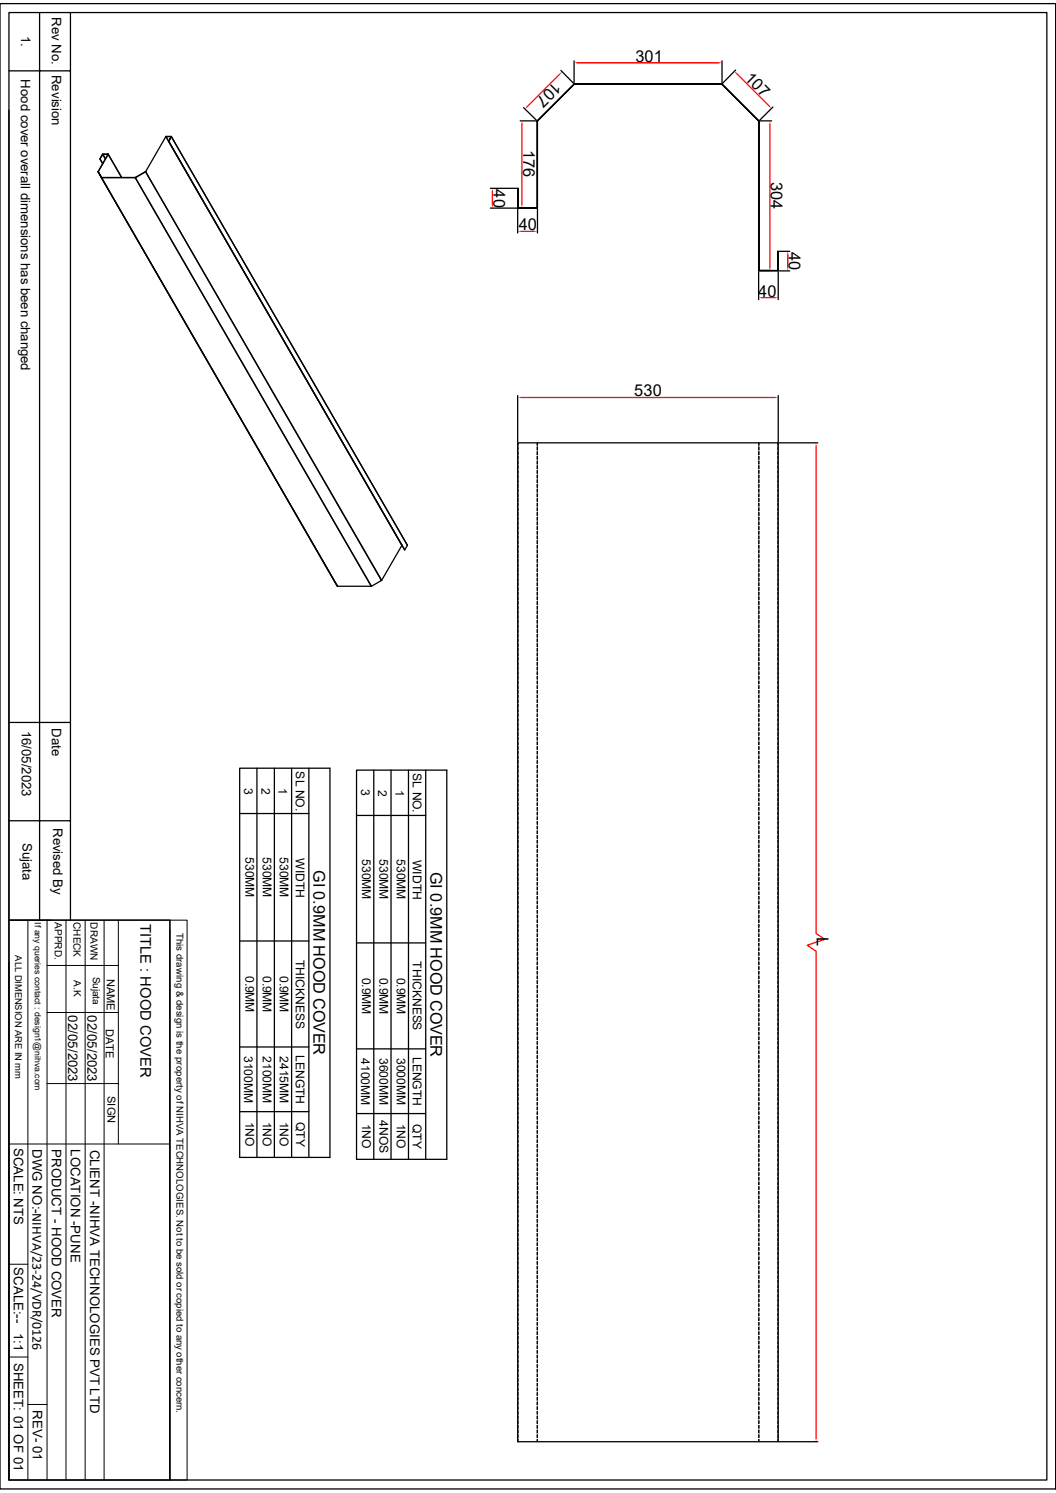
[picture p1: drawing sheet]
<svg xmlns="http://www.w3.org/2000/svg" width="210mm" height="297mm" viewBox="0 0 210 297" stroke-linecap="round" stroke-linejoin="round" font-family="sans-serif">
<g fill="none" stroke="#000" stroke-width=".25">
<path d="M0 .7h210v295.5h-210zM1.8 14.1h12.2M1.8 2.5h206.4v291.9h-206.4zM7.9 2.5v180.5M14 2.5v180.5M210 .7v295.5M1.8 21.9v161.1M19.5 34.2l2-3.5 2.7 4.6M19.5 34.2h.1M19.5 34.2l.7 1.1M19.9 31.6l.5 1M20.2 35.3l-.7-1.1 47.6 82.4"/>
<path d="M20.2 35.3l46.9 81.3M20.2 35.3h.1M20.4 30.7l-.5 .9M20.5 30.6l-.1 .1M21 31.6l-.6-.9-.5 .9 .5 1M21.5 30.7h-1.1l.6 .9M21.5 30.7l-2 3.5M21.5 30.6l-1.1 .1M21.5 30.6l2.7 4.7M21.5 30.6v.1M26.9 35.3h-6.7M26.9 35.3h-6.7l46.9 81.3h6.7"/>
<path d="M26.9 35.3l46.9 81.3M26.9 35.3h.1M26.9 35.3l2.1-1.1 46.9 81.3-2 1.1zM28.9 34.2h.1M29 34.2l-2.1 1.1M29 34.2l46.9 81.2M29 34.1v.1M33 27.2l-4 7zM33 27.2h1.1l46.9 81.3-.5 .9zM33 27.1l-.1 .1M33.6 28.1l.5-.9-.5 .9 46.9 81.3M34 27.2h-1l46.9 81.3-4 6.9"/>
<path d="M34 27.2h.1M34.1 27.2l46.9 81.3M103 88.1h51.8v198.7h-51.8zM155 88.1h7.6M67.1 116.6h.1M73.8 116.6h.1M75.9 115.4v.1M79.9 108.5h.1M80.5 109.4h.1M1.8 143.7h12.2M1.8 163.3h12.2M1.8 183h32v111.4h-32z"/>
<path d="M1.8 191.4v103M155 286.8h7.6"/>
</g>
<g fill="none" stroke="#000" stroke-width=".2">
<path d="M103 88.1v.5M103 88.9v.6M103 89.8v.7M103 90.8v.6M103 91.7v.6M103 92.6v.7M103 93.6v.6M103 94.5v.6M103 95.4v.7M103 96.4v.6M103 97.3v.6M103 98.2v.6"/>
<path d="M103 99.1v.7M106.8 88.1v.5M106.8 88.9v.6M106.8 89.8v.7M106.8 90.8v.6M106.8 91.7v.6M106.8 92.6v.7M106.8 93.6v.6M106.8 94.5v.6M106.8 95.4v.7M106.8 96.4v.6M106.8 97.3v.6"/>
<path d="M106.8 98.2v.6M106.8 99.1v.7M106.9 88.1v.5M106.9 88.9v.6M106.9 89.8v.7M106.9 90.8v.6M106.9 91.7v.6M106.9 92.6v.7M106.9 93.6v.6M106.9 94.5v.6M106.9 95.4v.7M106.9 96.4v.6"/>
<path d="M106.9 97.3v.6M106.9 98.2v.6M106.9 99.1v.7M150.9 88.1v.5M150.9 88.9v.6M150.9 89.8v.7M150.9 90.8v.6M150.9 91.7v.6M150.9 92.6v.7M150.9 93.6v.6M150.9 94.5v.6M150.9 95.4v.7"/>
<path d="M150.9 96.4v.6M150.9 97.3v.6M150.9 98.2v.6M150.9 99.1v.7M151 88.1v.5M151 88.9v.6M151 89.8v.7M151 90.8v.6M151 91.7v.6M151 92.6v.7M151 93.6v.6M151 94.5v.6"/>
<path d="M151 95.4v.7M151 96.4v.6M151 97.3v.6M151 98.2v.6M151 99.1v.7M154.7 88.1v.5M154.7 88.9v.6M154.7 89.8v.7M154.7 90.8v.6M154.7 91.7v.6M154.7 92.6v.7M154.7 93.6v.6"/>
<path d="M154.7 94.5v.6M154.7 95.4v.7M154.7 96.4v.6M154.7 97.3v.6M154.7 98.2v.6M154.7 99.1v.7M103 100.1v.6M103 101v.6M103 101.9v.7M103 102.9v.6M103 103.8v.6M103 104.7v.7"/>
<path d="M103 105.7v.6M103 106.6v.6M103 107.5v.7M103 108.5v.6M103 109.4v.6M103 110.3v.7M103 111.3v.6M103 112.2v.6M103 113.1v.6M103 114v.7M103 115v.6M103 115.9v.6"/>
<path d="M103 116.8v.7M103 117.8v.6M103 118.7v.6M103 119.6v.7M106.8 100.1v.6M106.8 101v.6M106.8 101.9v.7M106.8 102.9v.6M106.8 103.8v.6M106.8 104.7v.7M106.8 105.7v.6M106.8 106.6v.6"/>
<path d="M106.8 107.5v.7M106.8 108.5v.6M106.8 109.4v.6M106.8 110.3v.7M106.8 111.3v.6M106.8 112.2v.6M106.8 113.1v.6M106.8 114v.7M106.8 115v.6M106.8 115.9v.6M106.8 116.8v.7M106.8 117.8v.6"/>
<path d="M106.8 118.7v.6M106.8 119.6v.7M106.9 100.1v.6M106.9 101v.6M106.9 101.9v.7M106.9 102.9v.6M106.9 103.8v.6M106.9 104.7v.7M106.9 105.7v.6M106.9 106.6v.6M106.9 107.5v.7M106.9 108.5v.6"/>
<path d="M106.9 109.4v.6M106.9 110.3v.7M106.9 111.3v.6M106.9 112.2v.6M106.9 113.1v.6M106.9 114v.7M106.9 115v.6M106.9 115.9v.6M106.9 116.8v.7M106.9 117.8v.6M106.9 118.7v.6M106.9 119.6v.7"/>
<path d="M150.9 100.1v.6M150.9 101v.6M150.9 101.9v.7M150.9 102.9v.6M150.9 103.8v.6M150.9 104.7v.7M150.9 105.7v.6M150.9 106.6v.6M150.9 107.5v.7M150.9 108.5v.6M150.9 109.4v.6M150.9 110.3v.7"/>
<path d="M150.9 111.3v.6M150.9 112.2v.6M150.9 113.1v.6M150.9 114v.7M150.9 115v.6M150.9 115.9v.6M150.9 116.8v.7M150.9 117.8v.6M150.9 118.7v.6M150.9 119.6v.7M151 100.1v.6M151 101v.6"/>
<path d="M151 101.9v.7M151 102.9v.6M151 103.8v.6M151 104.7v.7M151 105.7v.6M151 106.6v.6M151 107.5v.7M151 108.5v.6M151 109.4v.6M151 110.3v.7M151 111.3v.6M151 112.2v.6"/>
<path d="M151 113.1v.6M151 114v.7M151 115v.6M151 115.9v.6M151 116.8v.7M151 117.8v.6M151 118.7v.6M151 119.6v.7M154.7 100.1v.6M154.7 101v.6M154.7 101.9v.7M154.7 102.9v.6"/>
<path d="M154.7 103.8v.6M154.7 104.7v.7M154.7 105.7v.6M154.7 106.6v.6M154.7 107.5v.7M154.7 108.5v.6M154.7 109.4v.6M154.7 110.3v.7M154.7 111.3v.6M154.7 112.2v.6M154.7 113.1v.6M154.7 114v.7"/>
<path d="M154.7 115v.6M154.7 115.9v.6M154.7 116.8v.7M154.7 117.8v.6M154.7 118.7v.6M154.7 119.6v.7M103 120.6v.6M103 121.5v.6M103 122.4v.7M103 123.4v.6M103 124.3v.6M103 125.2v.7"/>
<path d="M103 126.2v.6M103 127.1v.6M103 128v.7M103 128.9v.7M103 129.9v.6M103 130.8v.6M103 131.7v.7M103 132.7v.6M103 133.6v.6M103 134.5v.6M103 135.5v.6M103 136.4v.6"/>
<path d="M103 137.3v.6M103 138.3v.6M103 139.2v.6M106.8 120.6v.6M106.8 121.5v.6M106.8 122.4v.7M106.8 123.4v.6M106.8 124.3v.6M106.8 125.2v.7M106.8 126.2v.6M106.8 127.1v.6M106.8 128v.7"/>
<path d="M106.8 128.9v.7M106.8 129.9v.6M106.8 130.8v.6M106.8 131.7v.7M106.8 132.7v.6M106.8 133.6v.6M106.8 134.5v.6M106.8 135.5v.6M106.8 136.4v.6M106.8 137.3v.6M106.8 138.3v.6M106.8 139.2v.6"/>
<path d="M106.9 120.6v.6M106.9 121.5v.6M106.9 122.4v.7M106.9 123.4v.6M106.9 124.3v.6M106.9 125.2v.7M106.9 126.2v.6M106.9 127.1v.6M106.9 128v.7M106.9 128.9v.7M106.9 129.9v.6M106.9 130.8v.6"/>
<path d="M106.9 131.7v.7M106.9 132.7v.6M106.9 133.6v.6M106.9 134.5v.6M106.9 135.5v.6M106.9 136.4v.6M106.9 137.3v.6M106.9 138.3v.6M106.9 139.2v.6M150.9 120.6v.6M150.9 121.5v.6M150.9 122.4v.7"/>
<path d="M150.9 123.4v.6M150.9 124.3v.6M150.9 125.2v.7M150.9 126.2v.6M150.9 127.1v.6M150.9 128v.7M150.9 128.9v.7M150.9 129.9v.6M150.9 130.8v.6M150.9 131.7v.7M150.9 132.7v.6M150.9 133.6v.6"/>
<path d="M150.9 134.5v.6M150.9 135.5v.6M150.9 136.4v.6M150.9 137.3v.6M150.9 138.3v.6M150.9 139.2v.6M151 120.6v.6M151 121.5v.6M151 122.4v.7M151 123.4v.6M151 124.3v.6M151 125.2v.7"/>
<path d="M151 126.2v.6M151 127.1v.6M151 128v.7M151 128.9v.7M151 129.9v.6M151 130.8v.6M151 131.7v.7M151 132.7v.6M151 133.6v.6M151 134.5v.6M151 135.5v.6M151 136.4v.6"/>
<path d="M151 137.3v.6M151 138.3v.6M151 139.2v.6M154.7 120.6v.6M154.7 121.5v.6M154.7 122.4v.7M154.7 123.4v.6M154.7 124.3v.6M154.7 125.2v.7M154.7 126.2v.6M154.7 127.1v.6M154.7 128v.7"/>
<path d="M154.7 128.9v.7M154.7 129.9v.6M154.7 130.8v.6M154.7 131.7v.7M154.7 132.7v.6M154.7 133.6v.6M154.7 134.5v.6M154.7 135.5v.6M154.7 136.4v.6M154.7 137.3v.6M154.7 138.3v.6M154.7 139.2v.6"/>
<path d="M103 140.1v.6M103 141.1v.5M103 142v.6M103 142.9v.6M103 143.8v.6M103 144.8v.6M103 145.7v.6M103 146.6v.6M103 147.6v.6M103 148.5v.6M103 149.4v.6M103 150.4v.6"/>
<path d="M103 151.3v.6M103 152.2v.6M103 153.2v.6M103 154.1v.6M103 155v.6M103 156v.5M103 156.9v.6M103 157.8v.6M103 158.7v.6M103 159.7v.6M106.8 140.1v.6M106.8 141.1v.5"/>
<path d="M106.8 142v.6M106.8 142.9v.6M106.8 143.8v.6M106.8 144.8v.6M106.8 145.7v.6M106.8 146.6v.6M106.8 147.6v.6M106.8 148.5v.6M106.8 149.4v.6M106.8 150.4v.6M106.8 151.3v.6M106.8 152.2v.6"/>
<path d="M106.8 153.2v.6M106.8 154.1v.6M106.8 155v.6M106.8 156v.5M106.8 156.9v.6M106.8 157.8v.6M106.8 158.7v.6M106.8 159.7v.6M106.9 140.1v.6M106.9 141.1v.5M106.9 142v.6M106.9 142.9v.6"/>
<path d="M106.9 143.8v.6M106.9 144.8v.6M106.9 145.7v.6M106.9 146.6v.6M106.9 147.6v.6M106.9 148.5v.6M106.9 149.4v.6M106.9 150.4v.6M106.9 151.3v.6M106.9 152.2v.6M106.9 153.2v.6M106.9 154.1v.6"/>
<path d="M106.9 155v.6M106.9 156v.5M106.9 156.9v.6M106.9 157.8v.6M106.9 158.7v.6M106.9 159.7v.6M150.9 140.1v.6M150.9 141.1v.5M150.9 142v.6M150.9 142.9v.6M150.9 143.8v.6M150.9 144.8v.6"/>
<path d="M150.9 145.7v.6M150.9 146.6v.6M150.9 147.6v.6M150.9 148.5v.6M150.9 149.4v.6M150.9 150.4v.6M150.9 151.3v.6M150.9 152.2v.6M150.9 153.2v.6M150.9 154.1v.6M150.9 155v.6M150.9 156v.5"/>
<path d="M150.9 156.9v.6M150.9 157.8v.6M150.9 158.7v.6M150.9 159.7v.6M151 140.1v.6M151 141.1v.5M151 142v.6M151 142.9v.6M151 143.8v.6M151 144.8v.6M151 145.7v.6M151 146.6v.6"/>
<path d="M151 147.6v.6M151 148.5v.6M151 149.4v.6M151 150.4v.6M151 151.3v.6M151 152.2v.6M151 153.2v.6M151 154.1v.6M151 155v.6M151 156v.5M151 156.9v.6M151 157.8v.6"/>
<path d="M151 158.7v.6M151 159.7v.6M154.7 140.1v.6M154.7 141.1v.5M154.7 142v.6M154.7 142.9v.6M154.7 143.8v.6M154.7 144.8v.6M154.7 145.7v.6M154.7 146.6v.6M154.7 147.6v.6M154.7 148.5v.6"/>
<path d="M154.7 149.4v.6M154.7 150.4v.6M154.7 151.3v.6M154.7 152.2v.6M154.7 153.2v.6M154.7 154.1v.6M154.7 155v.6M154.7 156v.5M154.7 156.9v.6M154.7 157.8v.6M154.7 158.7v.6M154.7 159.7v.6"/>
<path d="M103 160.6v.6M103 161.5v.6M103 162.5v.6M103 163.4v.6M103 164.3v.6M103 165.3v.6M103 166.2v.6M103 167.1v.6M103 168.1v.6M103 169v.6M103 169.9v.6M103 170.9v.5"/>
<path d="M103 171.8v.6M103 172.7v.6M103 173.7v.5M103 174.6v.6M103 175.5v.6M103 176.4v.6M103 177.4v.6M103 178.3v.6M103 179.2v.6M106.8 160.6v.6M106.8 161.5v.6M106.8 162.5v.6"/>
<path d="M106.8 163.4v.6M106.8 164.3v.6M106.8 165.3v.6M106.8 166.2v.6M106.8 167.1v.6M106.8 168.1v.6M106.8 169v.6M106.8 169.9v.6M106.8 170.9v.5M106.8 171.8v.6M106.8 172.7v.6M106.8 173.7v.5"/>
<path d="M106.8 174.6v.6M106.8 175.5v.6M106.8 176.4v.6M106.8 177.4v.6M106.8 178.3v.6M106.8 179.2v.6M106.9 160.6v.6M106.9 161.5v.6M106.9 162.5v.6M106.9 163.4v.6M106.9 164.3v.6M106.9 165.3v.6"/>
<path d="M106.9 166.2v.6M106.9 167.1v.6M106.9 168.1v.6M106.9 169v.6M106.9 169.9v.6M106.9 170.9v.5M106.9 171.8v.6M106.9 172.7v.6M106.9 173.7v.5M106.9 174.6v.6M106.9 175.5v.6M106.9 176.4v.6"/>
<path d="M106.9 177.4v.6M106.9 178.3v.6M106.9 179.2v.6M150.9 160.6v.6M150.9 161.5v.6M150.9 162.5v.6M150.9 163.4v.6M150.9 164.3v.6M150.9 165.3v.6M150.9 166.2v.6M150.9 167.1v.6M150.9 168.1v.6"/>
<path d="M150.9 169v.6M150.9 169.9v.6M150.9 170.9v.5M150.9 171.8v.6M150.9 172.7v.6M150.9 173.7v.5M150.9 174.6v.6M150.9 175.5v.6M150.9 176.4v.6M150.9 177.4v.6M150.9 178.3v.6M150.9 179.2v.6"/>
<path d="M151 160.6v.6M151 161.5v.6M151 162.5v.6M151 163.4v.6M151 164.3v.6M151 165.3v.6M151 166.2v.6M151 167.1v.6M151 168.1v.6M151 169v.6M151 169.9v.6M151 170.9v.5"/>
<path d="M151 171.8v.6M151 172.7v.6M151 173.7v.5M151 174.6v.6M151 175.5v.6M151 176.4v.6M151 177.4v.6M151 178.3v.6M151 179.2v.6M154.7 160.6v.6M154.7 161.5v.6M154.7 162.5v.6"/>
<path d="M154.7 163.4v.6M154.7 164.3v.6M154.7 165.3v.6M154.7 166.2v.6M154.7 167.1v.6M154.7 168.1v.6M154.7 169v.6M154.7 169.9v.6M154.7 170.9v.5M154.7 171.8v.6M154.7 172.7v.6M154.7 173.7v.5"/>
<path d="M154.7 174.6v.6M154.7 175.5v.6M154.7 176.4v.6M154.7 177.4v.6M154.7 178.3v.6M154.7 179.2v.6M1.8 183h32M5.5 183v111.4M9.4 192.1h14.1M9.4 183v111.4M13.1 183v111.4M16.9 183v111.4"/>
<path d="M20.7 183v111.4M23.5 183v44.6M33.8 183h3.4v111.4h-3.4zM33.8 184.9v109.5M103 180.2v.6M103 181.1v.6M103 182v.6M103 183v.6M103 183.9v.6M103 184.8v.6M103 185.8v.6M103 186.7v.6"/>
<path d="M103 187.6v.6M103 188.6v.5M103 189.5v.6M103 190.4v.6M103 191.3v.6M103 192.3v.6M103 193.2v.6M103 194.1v.6M103 195.1v.6M103 196v.6M103 196.9v.6M103 197.9v.6"/>
<path d="M103 198.8v.6M103 199.7v.6M106.8 180.2v.6M106.8 181.1v.6M106.8 182v.6M106.8 183v.6M106.8 183.9v.6M106.8 184.8v.6M106.8 185.8v.6M106.8 186.7v.6M106.8 187.6v.6M106.8 188.6v.5"/>
<path d="M106.8 189.5v.6M106.8 190.4v.6M106.8 191.3v.6M106.8 192.3v.6M106.8 193.2v.6M106.8 194.1v.6M106.8 195.1v.6M106.8 196v.6M106.8 196.9v.6M106.8 197.9v.6M106.8 198.8v.6M106.8 199.7v.6"/>
<path d="M106.9 180.2v.6M106.9 181.1v.6M106.9 182v.6M106.9 183v.6M106.9 183.9v.6M106.9 184.8v.6M106.9 185.8v.6M106.9 186.7v.6M106.9 187.6v.6M106.9 188.6v.5M106.9 189.5v.6M106.9 190.4v.6"/>
<path d="M106.9 191.3v.6M106.9 192.3v.6M106.9 193.2v.6M106.9 194.1v.6M106.9 195.1v.6M106.9 196v.6M106.9 196.9v.6M106.9 197.9v.6M106.9 198.8v.6M106.9 199.7v.6M150.9 180.2v.6M150.9 181.1v.6"/>
<path d="M150.9 182v.6M150.9 183v.6M150.9 183.9v.6M150.9 184.8v.6M150.9 185.8v.6M150.9 186.7v.6M150.9 187.6v.6M150.9 188.6v.5M150.9 189.5v.6M150.9 190.4v.6M150.9 191.3v.6M150.9 192.3v.6"/>
<path d="M150.9 193.2v.6M150.9 194.1v.6M150.9 195.1v.6M150.9 196v.6M150.9 196.9v.6M150.9 197.9v.6M150.9 198.8v.6M150.9 199.7v.6M151 180.2v.6M151 181.1v.6M151 182v.6M151 183v.6"/>
<path d="M151 183.9v.6M151 184.8v.6M151 185.8v.6M151 186.7v.6M151 187.6v.6M151 188.6v.5M151 189.5v.6M151 190.4v.6M151 191.3v.6M151 192.3v.6M151 193.2v.6M151 194.1v.6"/>
<path d="M151 195.1v.6M151 196v.6M151 196.9v.6M151 197.9v.6M151 198.8v.6M151 199.7v.6M154.7 180.2v.6M154.7 181.1v.6M154.7 182v.6M154.7 183v.6M154.7 183.9v.6M154.7 184.8v.6"/>
<path d="M154.7 185.8v.6M154.7 186.7v.6M154.7 187.6v.6M154.7 188.6v.5M154.7 189.5v.6M154.7 190.4v.6M154.7 191.3v.6M154.7 192.3v.6M154.7 193.2v.6M154.7 194.1v.6M154.7 195.1v.6M154.7 196v.6"/>
<path d="M154.7 196.9v.6M154.7 197.9v.6M154.7 198.8v.6M154.7 199.7v.6M9.4 215.6h14.1M9.4 201.4h14.1M103 200.7v.6M103 201.6v.6M103 202.5v.6M103 203.5v.5M103 204.4v.6M103 205.3v.6"/>
<path d="M103 206.2v.6M103 207.2v.6M103 208.1v.6M103 209v.6M103 210v.6M103 210.9v.6M103 211.8v.6M103 212.8v.6M103 213.7v.6M103 214.6v.6M103 215.6v.6M103 216.5v.6"/>
<path d="M103 217.4v.6M103 218.4v.5M103 219.3v.6M106.8 200.7v.6M106.8 201.6v.6M106.8 202.5v.6M106.8 203.5v.5M106.8 204.4v.6M106.8 205.3v.6M106.8 206.2v.6M106.8 207.2v.6M106.8 208.1v.6"/>
<path d="M106.8 209v.6M106.8 210v.6M106.8 210.9v.6M106.8 211.8v.6M106.8 212.8v.6M106.8 213.7v.6M106.8 214.6v.6M106.8 215.6v.6M106.8 216.5v.6M106.8 217.4v.6M106.8 218.4v.5M106.8 219.3v.6"/>
<path d="M106.9 200.7v.6M106.9 201.6v.6M106.9 202.5v.6M106.9 203.5v.5M106.9 204.4v.6M106.9 205.3v.6M106.9 206.2v.6M106.9 207.2v.6M106.9 208.1v.6M106.9 209v.6M106.9 210v.6M106.9 210.9v.6"/>
<path d="M106.9 211.8v.6M106.9 212.8v.6M106.9 213.7v.6M106.9 214.6v.6M106.9 215.6v.6M106.9 216.5v.6M106.9 217.4v.6M106.9 218.4v.5M106.9 219.3v.6M150.9 200.7v.6M150.9 201.6v.6M150.9 202.5v.6"/>
<path d="M150.9 203.5v.5M150.9 204.4v.6M150.9 205.3v.6M150.9 206.2v.6M150.9 207.2v.6M150.9 208.1v.6M150.9 209v.6M150.9 210v.6M150.9 210.9v.6M150.9 211.8v.6M150.9 212.8v.6M150.9 213.7v.6"/>
<path d="M150.9 214.6v.6M150.9 215.6v.6M150.9 216.5v.6M150.9 217.4v.6M150.9 218.4v.5M150.9 219.3v.6M151 200.7v.6M151 201.6v.6M151 202.5v.6M151 203.5v.5M151 204.4v.6M151 205.3v.6"/>
<path d="M151 206.2v.6M151 207.2v.6M151 208.1v.6M151 209v.6M151 210v.6M151 210.9v.6M151 211.8v.6M151 212.8v.6M151 213.7v.6M151 214.6v.6M151 215.6v.6M151 216.5v.6"/>
<path d="M151 217.4v.6M151 218.4v.5M151 219.3v.6M154.7 200.7v.6M154.7 201.6v.6M154.7 202.5v.6M154.7 203.5v.5M154.7 204.4v.6M154.7 205.3v.6M154.7 206.2v.6M154.7 207.2v.6M154.7 208.1v.6"/>
<path d="M154.7 209v.6M154.7 210v.6M154.7 210.9v.6M154.7 211.8v.6M154.7 212.8v.6M154.7 213.7v.6M154.7 214.6v.6M154.7 215.6v.6M154.7 216.5v.6M154.7 217.4v.6M154.7 218.4v.5M154.7 219.3v.6"/>
<path d="M1.8 227.6h32M103 220.2v.6M103 221.1v.6M103 222.1v.6M103 223v.6M103 223.9v.6M103 224.9v.6M103 225.8v.6M103 226.7v.6M103 227.7v.6M103 228.6v.6M103 229.5v.6"/>
<path d="M103 230.5v.6M103 231.4v.6M103 232.3v.6M103 233.3v.5M103 234.2v.6M103 235.1v.6M103 236.1v.5M103 237v.6M103 237.9v.6M103 238.8v.6M103 239.8v.6M106.8 220.2v.6"/>
<path d="M106.8 221.1v.6M106.8 222.1v.6M106.8 223v.6M106.8 223.9v.6M106.8 224.9v.6M106.8 225.8v.6M106.8 226.7v.6M106.8 227.7v.6M106.8 228.6v.6M106.8 229.5v.6M106.8 230.5v.6M106.8 231.4v.6"/>
<path d="M106.8 232.3v.6M106.8 233.3v.5M106.8 234.2v.6M106.8 235.1v.6M106.8 236.1v.5M106.8 237v.6M106.8 237.9v.6M106.8 238.8v.6M106.8 239.8v.6M106.9 220.2v.6M106.9 221.1v.6M106.9 222.1v.6"/>
<path d="M106.9 223v.6M106.9 223.9v.6M106.9 224.9v.6M106.9 225.8v.6M106.9 226.7v.6M106.9 227.7v.6M106.9 228.6v.6M106.9 229.5v.6M106.9 230.5v.6M106.9 231.4v.6M106.9 232.3v.6M106.9 233.3v.5"/>
<path d="M106.9 234.2v.6M106.9 235.1v.6M106.9 236.1v.5M106.9 237v.6M106.9 237.9v.6M106.9 238.8v.6M106.9 239.8v.6M150.9 220.2v.6M150.9 221.1v.6M150.9 222.1v.6M150.9 223v.6M150.9 223.9v.6"/>
<path d="M150.9 224.9v.6M150.9 225.8v.6M150.9 226.7v.6M150.9 227.7v.6M150.9 228.6v.6M150.9 229.5v.6M150.9 230.5v.6M150.9 231.4v.6M150.9 232.3v.6M150.9 233.3v.5M150.9 234.2v.6M150.9 235.1v.6"/>
<path d="M150.9 236.1v.5M150.9 237v.6M150.9 237.9v.6M150.9 238.8v.6M150.9 239.8v.6M151 220.2v.6M151 221.1v.6M151 222.1v.6M151 223v.6M151 223.9v.6M151 224.9v.6M151 225.8v.6"/>
<path d="M151 226.7v.6M151 227.7v.6M151 228.6v.6M151 229.5v.6M151 230.5v.6M151 231.4v.6M151 232.3v.6M151 233.3v.5M151 234.2v.6M151 235.1v.6M151 236.1v.5M151 237v.6"/>
<path d="M151 237.9v.6M151 238.8v.6M151 239.8v.6M154.7 220.2v.6M154.7 221.1v.6M154.7 222.1v.6M154.7 223v.6M154.7 223.9v.6M154.7 224.9v.6M154.7 225.8v.6M154.7 226.7v.6M154.7 227.7v.6"/>
<path d="M154.7 228.6v.6M154.7 229.5v.6M154.7 230.5v.6M154.7 231.4v.6M154.7 232.3v.6M154.7 233.3v.5M154.7 234.2v.6M154.7 235.1v.6M154.7 236.1v.5M154.7 237v.6M154.7 237.9v.6M154.7 238.8v.6"/>
<path d="M154.7 239.8v.6M1.8 251.5h3.7M103 240.7v.6M103 241.6v.6M103 242.6v.6M103 243.5v.6M103 244.4v.6M103 245.4v.6M103 246.3v.6M103 247.2v.6M103 248.2v.6M103 249.1v.6"/>
<path d="M103 250v.6M103 251v.5M103 251.9v.6M103 252.8v.6M103 253.7v.6M103 254.7v.6M103 255.6v.6M103 256.5v.6M103 257.5v.6M103 258.4v.6M103 259.3v.6M106.8 240.7v.6"/>
<path d="M106.8 241.6v.6M106.8 242.6v.6M106.8 243.5v.6M106.8 244.4v.6M106.8 245.4v.6M106.8 246.3v.6M106.8 247.2v.6M106.8 248.2v.6M106.8 249.1v.6M106.8 250v.6M106.8 251v.5M106.8 251.9v.6"/>
<path d="M106.8 252.8v.6M106.8 253.7v.6M106.8 254.7v.6M106.8 255.6v.6M106.8 256.5v.6M106.8 257.5v.6M106.8 258.4v.6M106.8 259.3v.6M106.9 240.7v.6M106.9 241.6v.6M106.9 242.6v.6M106.9 243.5v.6"/>
<path d="M106.9 244.4v.6M106.9 245.4v.6M106.9 246.3v.6M106.9 247.2v.6M106.9 248.2v.6M106.9 249.1v.6M106.9 250v.6M106.9 251v.5M106.9 251.9v.6M106.9 252.8v.6M106.9 253.7v.6M106.9 254.7v.6"/>
<path d="M106.9 255.6v.6M106.9 256.5v.6M106.9 257.5v.6M106.9 258.4v.6M106.9 259.3v.6M150.9 240.7v.6M150.9 241.6v.6M150.9 242.6v.6M150.9 243.5v.6M150.9 244.4v.6M150.9 245.4v.6M150.9 246.3v.6"/>
<path d="M150.9 247.2v.6M150.9 248.2v.6M150.9 249.1v.6M150.9 250v.6M150.9 251v.5M150.9 251.9v.6M150.9 252.8v.6M150.9 253.7v.6M150.9 254.7v.6M150.9 255.6v.6M150.9 256.5v.6M150.9 257.5v.6"/>
<path d="M150.9 258.4v.6M150.9 259.3v.6M151 240.7v.6M151 241.6v.6M151 242.6v.6M151 243.5v.6M151 244.4v.6M151 245.4v.6M151 246.3v.6M151 247.2v.6M151 248.2v.6M151 249.1v.6"/>
<path d="M151 250v.6M151 251v.5M151 251.9v.6M151 252.8v.6M151 253.7v.6M151 254.7v.6M151 255.6v.6M151 256.5v.6M151 257.5v.6M151 258.4v.6M151 259.3v.6M154.7 240.7v.6"/>
<path d="M154.7 241.6v.6M154.7 242.6v.6M154.7 243.5v.6M154.7 244.4v.6M154.7 245.4v.6M154.7 246.3v.6M154.7 247.2v.6M154.7 248.2v.6M154.7 249.1v.6M154.7 250v.6M154.7 251v.5M154.7 251.9v.6"/>
<path d="M154.7 252.8v.6M154.7 253.7v.6M154.7 254.7v.6M154.7 255.6v.6M154.7 256.5v.6M154.7 257.5v.6M154.7 258.4v.6M154.7 259.3v.6M1.8 270h3.7M5.5 279.4h3.9M103 260.3v.6M103 261.2v.6"/>
<path d="M103 262.1v.6M103 263.1v.6M103 264v.6M103 264.9v.6M103 265.9v.5M103 266.8v.6M103 267.7v.6M103 268.6v.6M103 269.6v.6M103 270.5v.6M103 271.4v.6M103 272.4v.6"/>
<path d="M103 273.3v.6M103 274.2v.6M103 275.2v.6M103 276.1v.6M103 277v.6M103 278v.6M103 278.9v.6M103 279.8v.6M106.8 260.3v.6M106.8 261.2v.6M106.8 262.1v.6M106.8 263.1v.6"/>
<path d="M106.8 264v.6M106.8 264.9v.6M106.8 265.9v.5M106.8 266.8v.6M106.8 267.7v.6M106.8 268.6v.6M106.8 269.6v.6M106.8 270.5v.6M106.8 271.4v.6M106.8 272.4v.6M106.8 273.3v.6M106.8 274.2v.6"/>
<path d="M106.8 275.2v.6M106.8 276.1v.6M106.8 277v.6M106.8 278v.6M106.8 278.9v.6M106.8 279.8v.6M106.9 260.3v.6M106.9 261.2v.6M106.9 262.1v.6M106.9 263.1v.6M106.9 264v.6M106.9 264.9v.6"/>
<path d="M106.9 265.9v.5M106.9 266.8v.6M106.9 267.7v.6M106.9 268.6v.6M106.9 269.6v.6M106.9 270.5v.6M106.9 271.4v.6M106.9 272.4v.6M106.9 273.3v.6M106.9 274.2v.6M106.9 275.2v.6M106.9 276.1v.6"/>
<path d="M106.9 277v.6M106.9 278v.6M106.9 278.9v.6M106.9 279.8v.6M150.9 260.3v.6M150.9 261.2v.6M150.9 262.1v.6M150.9 263.1v.6M150.9 264v.6M150.9 264.9v.6M150.9 265.9v.5M150.9 266.8v.6"/>
<path d="M150.9 267.7v.6M150.9 268.6v.6M150.9 269.6v.6M150.9 270.5v.6M150.9 271.4v.6M150.9 272.4v.6M150.9 273.3v.6M150.9 274.2v.6M150.9 275.2v.6M150.9 276.1v.6M150.9 277v.6M150.9 278v.6"/>
<path d="M150.9 278.9v.6M150.9 279.8v.6M151 260.3v.6M151 261.2v.6M151 262.1v.6M151 263.1v.6M151 264v.6M151 264.9v.6M151 265.9v.5M151 266.8v.6M151 267.7v.6M151 268.6v.6"/>
<path d="M151 269.6v.6M151 270.5v.6M151 271.4v.6M151 272.4v.6M151 273.3v.6M151 274.2v.6M151 275.2v.6M151 276.1v.6M151 277v.6M151 278v.6M151 278.9v.6M151 279.8v.6"/>
<path d="M154.7 260.3v.6M154.7 261.2v.6M154.7 262.1v.6M154.7 263.1v.6M154.7 264v.6M154.7 264.9v.6M154.7 265.9v.5M154.7 266.8v.6M154.7 267.7v.6M154.7 268.6v.6M154.7 269.6v.6M154.7 270.5v.6"/>
<path d="M154.7 271.4v.6M154.7 272.4v.6M154.7 273.3v.6M154.7 274.2v.6M154.7 275.2v.6M154.7 276.1v.6M154.7 277v.6M154.7 278v.6M154.7 278.9v.6M154.7 279.8v.6M103 286.3v.5M103 280.8v.5"/>
<path d="M103 281.7v.6M103 282.6v.6M103 283.5v.6M103 284.5v.6M103 285.4v.6M106.8 286.3v.5M106.8 280.8v.5M106.8 281.7v.6M106.8 282.6v.6M106.8 283.5v.6M106.8 284.5v.6M106.8 285.4v.6"/>
<path d="M106.9 280.8v.5M106.9 281.7v.6M106.9 282.6v.6M106.9 283.5v.6M106.9 284.5v.6M106.9 285.4v.6M106.9 286.3v.5M150.9 280.8v.5M150.9 281.7v.6M150.9 282.6v.6M150.9 283.5v.6M150.9 284.5v.6"/>
<path d="M150.9 285.4v.6M150.9 286.3v.5M151 280.8v.5M151 281.7v.6M151 282.6v.6M151 283.5v.6M151 284.5v.6M151 285.4v.6M151 286.3v.5M154.7 286.3v.5M154.7 280.8v.5M154.7 281.7v.6"/>
<path d="M154.7 282.6v.6M154.7 283.5v.6M154.7 284.5v.6M154.7 285.4v.6"/>
</g>
<path d="M162.3 88.8v96.9l1.7 1.2-3.5 1.1 1.8 1.2v96.9" fill="none" stroke="#f00" stroke-width=".25"/>
<g fill="#f00">
<path d="M162.3 88.1l.1 .7h-.2z"/>
<path d="M162.2 286.1h.2l-.1 .7z"/>
</g>
<path d="M103 78.7v9.2M154.8 78.7v9.2M70.9 153.2h18v77.4h-18zM74.3 153.2v77.4M77.8 153.2v77.4M81.2 153.2v77.4M84.7 153.2v77.4M70.9 162.2h13.8M70.9 187.6h13.8M70.9 208.7h13.8M70.9 221.5h13.8" fill="none" stroke="#000" stroke-width=".25"/>
<path d="M103.7 79.1h50.4" fill="none" stroke="#f00" stroke-width=".25"/>
<g fill="#f00">
<path d="M154.1 79l.7 .1-.7 .1z"/>
<path d="M103 79.1l.7-.1v.2z"/>
</g>
<path d="M106.8 24l7.4-7.3h29.4l7.4 7.3v29.8h3.7l.1-3.8v3.9h-3.9v-29.8l-7.3-7.3h-29.4l-7.3 7.3v17.3h-3.9v-3.9v3.8h3.8zM155 53.9h2.1M155 50h2.1" fill="none" stroke="#000" stroke-width=".25"/>
<path d="M156.7 50.7v2.5" fill="none" stroke="#f00" stroke-width=".25"/>
<g fill="#f00">
<path d="M156.7 50l.1 .7h-.3z"/>
<path d="M156.5 53.2h.3l-.1 .7z"/>
</g>
<path d="M150.9 54.1v5.5M154.8 54.1v5.5" fill="none" stroke="#000" stroke-width=".25"/>
<path d="M151.6 59.2h2.5" fill="none" stroke="#f00" stroke-width=".25"/>
<g fill="#f00">
<path d="M154.1 59.1l.7 .1-.7 .2z"/>
<path d="M150.9 59.2l.7-.1v.3z"/>
</g>
<path d="M151.1 24h2.4M151.1 53.8h2.4" fill="none" stroke="#000" stroke-width=".25"/>
<path d="M153.1 24.8v28.3" fill="none" stroke="#f00" stroke-width=".25"/>
<g fill="#f00">
<path d="M153 53.1h.2l-.1 .7z"/>
<path d="M153.1 24l.1 .8h-.2z"/>
</g>
<path d="M146.3 13.9l-2.6 2.7M153.7 21.3l-2.6 2.6" fill="none" stroke="#000" stroke-width=".25"/>
<path d="M146.6 14.7l6.3 6.3" fill="none" stroke="#f00" stroke-width=".25"/>
<g fill="#f00">
<path d="M146 14.2l.7 .4-.2 .2z"/>
<path d="M152.8 21.1l.2-.1 .5 .6z"/>
</g>
<path d="M114.2 12.1v4.4M143.6 12.1v4.4" fill="none" stroke="#000" stroke-width=".25"/>
<path d="M114.9 12.5h27.9" fill="none" stroke="#f00" stroke-width=".25"/>
<g fill="#f00">
<path d="M142.8 12.4l.8 .1-.8 .1z"/>
<path d="M114.2 12.5l.7-.1v.2z"/>
</g>
<path d="M111.5 14l2.5 2.6M104.1 21.4l2.6 2.5" fill="none" stroke="#000" stroke-width=".25"/>
<path d="M111.3 14.8l-6.4 6.4" fill="none" stroke="#f00" stroke-width=".25"/>
<g fill="#f00">
<path d="M111.2 14.7l.6-.4-.5 .6z"/>
<path d="M104.8 21l.2 .3-.6 .4z"/>
</g>
<path d="M103.5 24h3.1M103.5 41.3h3.1" fill="none" stroke="#000" stroke-width=".25"/>
<path d="M103.8 24.8v15.8" fill="none" stroke="#f00" stroke-width=".25"/>
<g fill="#f00">
<path d="M103.8 24l.1 .8h-.2z"/>
<path d="M103.7 40.6h.2l-.1 .7z"/>
</g>
<path d="M103 41.6v4.8M106.9 41.6v4.8" fill="none" stroke="#000" stroke-width=".25"/>
<path d="M103.7 46h2.4" fill="none" stroke="#f00" stroke-width=".25"/>
<g fill="#f00">
<path d="M106.1 45.9l.8 .1-.8 .1z"/>
<path d="M103 46l.7-.1v.2z"/>
</g>
<path d="M97.5 37.5h5.3M97.5 41.4h5.3" fill="none" stroke="#000" stroke-width=".25"/>
<path d="M97.9 38.2v2.4" fill="none" stroke="#f00" stroke-width=".25"/>
<g fill="#f00">
<path d="M97.9 37.5l.1 .7h-.2z"/>
<path d="M97.8 40.6h.2l-.1 .8z"/>
</g>
<path d="M47.7 152.8h17.9v77.5h-17.9zM51.1 152.8v77.5M54.6 152.8v77.5M58 152.8v77.5M61.4 152.8v77.5M47.7 161.8h13.7M47.7 187.2h13.7M47.7 208.3h13.7M47.7 221.1h13.7" fill="none" stroke="#000" stroke-width=".25"/>
<g font-size="3.3">
<text x="110.3" y="16.1" transform="rotate(135 110.3 16.1)">107</text>
<text x="126.4" y="12.2">301</text>
<text x="147.9" y="15.7" transform="rotate(45 147.9 15.7)">107</text>
<text x="104.1" y="29.8" transform="rotate(90 104.1 29.8)">176</text>
<text x="98.1" y="37.7" transform="rotate(90 98.1 37.7)">40</text>
<text x="153.3" y="36.2" transform="rotate(90 153.3 36.2)">304</text>
<text x="103.2" y="45.8">40</text>
<text x="156.9" y="50.2" transform="rotate(90 156.9 50.2)">40</text>
<text x="150.8" y="59">40</text>
<text x="126.2" y="78.9">530</text>
<text x="162.5" y="186.5" transform="rotate(90 162.5 186.5)">L</text>
</g>
<g font-size="3.2">
<text x="62.4" y="173.1" transform="rotate(90 62.4 173.1)">GI 0.9MM HOOD COVER</text>
<text x="85.6" y="173.4" transform="rotate(90 85.6 173.4)">GI 0.9MM HOOD COVER</text>
</g>
<text font-size="2.9" x="27.9" y="183.8" transform="rotate(90 27.9 183.8)">TITLE : HOOD COVER</text>
<g font-size="2.6">
<text x="10.3" y="3.5" transform="rotate(90 10.3 3.5)">Rev No.</text>
<text x="4.2" y="7.1" transform="rotate(90 4.2 7.1)">1.</text>
<text x="4.1" y="15.8" transform="rotate(90 4.1 15.8)">Hood cover overall dimensions has been changed</text>
<text x="10.3" y="14.9" transform="rotate(90 10.3 14.9)">Revision</text>
<text x="4.3" y="145.4" transform="rotate(90 4.3 145.4)">16/05/2023</text>
<text x="10.3" y="144.9" transform="rotate(90 10.3 144.9)">Date</text>
<text x="4.5" y="167.7" transform="rotate(90 4.5 167.7)">Sujata</text>
<text x="10.6" y="164.7" transform="rotate(90 10.6 164.7)">Revised By</text>
<text x="13.6" y="202" transform="rotate(90 13.6 202)">02/05/2023</text>
<text x="17.4" y="202" transform="rotate(90 17.4 202)">02/05/2023</text>
<text x="2.8" y="228.3" transform="rotate(90 2.8 228.3)">SCALE: NTS</text>
<text x="6.5" y="228.6" transform="rotate(90 6.5 228.6)">DWG NO:-NIHVA/23-24/VDR/0126</text>
<text x="10.3" y="228.6" transform="rotate(90 10.3 228.6)">PRODUCT - HOOD COVER</text>
<text x="14.1" y="228.6" transform="rotate(90 14.1 228.6)">LOCATION -PUNE</text>
<text x="17.9" y="228.7" transform="rotate(90 17.9 228.7)">CLIENT -NIHVA TECHNOLOGIES PVT LTD</text>
<text x="2.8" y="252" transform="rotate(90 2.8 252)">SCALE:--</text>
<text x="2.8" y="265.1" transform="rotate(90 2.8 265.1)">1:1</text>
<text x="2.8" y="271.1" transform="rotate(90 2.8 271.1)">SHEET: 01 OF 01</text>
<text x="6.6" y="280.6" transform="rotate(90 6.6 280.6)">REV- 01</text>
</g>
<g font-size="2.4">
<text x="58.8" y="153.5" transform="rotate(90 58.8 153.5)">SL NO.</text>
<text x="82.1" y="153.8" transform="rotate(90 82.1 153.8)">SL NO.</text>
<text x="48.6" y="156.7" transform="rotate(90 48.6 156.7)">3</text>
<text x="52" y="156.7" transform="rotate(90 52 156.7)">2</text>
<text x="55.4" y="156.8" transform="rotate(90 55.4 156.8)">1</text>
<text x="71.8" y="157.1" transform="rotate(90 71.8 157.1)">3</text>
<text x="75.2" y="157.1" transform="rotate(90 75.2 157.1)">2</text>
<text x="78.7" y="157.1" transform="rotate(90 78.7 157.1)">1</text>
<text x="48.8" y="170.6" transform="rotate(90 48.8 170.6)">530MM</text>
<text x="52.2" y="170.6" transform="rotate(90 52.2 170.6)">530MM</text>
<text x="55.7" y="170.6" transform="rotate(90 55.7 170.6)">530MM</text>
<text x="58.8" y="170.7" transform="rotate(90 58.8 170.7)">WIDTH</text>
<text x="72.1" y="170.9" transform="rotate(90 72.1 170.9)">530MM</text>
<text x="75.5" y="170.9" transform="rotate(90 75.5 170.9)">530MM</text>
<text x="78.9" y="170.9" transform="rotate(90 78.9 170.9)">530MM</text>
<text x="82.1" y="171.1" transform="rotate(90 82.1 171.1)">WIDTH</text>
<text x="58.8" y="190.9" transform="rotate(90 58.8 190.9)">THICKNESS</text>
<text x="82.1" y="191.3" transform="rotate(90 82.1 191.3)">THICKNESS</text>
<text x="48.8" y="194.1" transform="rotate(90 48.8 194.1)">0.9MM</text>
<text x="52.2" y="194.1" transform="rotate(90 52.2 194.1)">0.9MM</text>
<text x="55.7" y="194.1" transform="rotate(90 55.7 194.1)">0.9MM</text>
<text x="72.1" y="194.5" transform="rotate(90 72.1 194.5)">0.9MM</text>
<text x="75.5" y="194.5" transform="rotate(90 75.5 194.5)">0.9MM</text>
<text x="78.9" y="194.5" transform="rotate(90 78.9 194.5)">0.9MM</text>
<text x="58.8" y="209.9" transform="rotate(90 58.8 209.9)">LENGTH</text>
<text x="48.6" y="210.1" transform="rotate(90 48.6 210.1)">3100MM</text>
<text x="52.2" y="210.1" transform="rotate(90 52.2 210.1)">2100MM</text>
<text x="55.7" y="210.1" transform="rotate(90 55.7 210.1)">2415MM</text>
<text x="71.8" y="210.5" transform="rotate(90 71.8 210.5)">4100MM</text>
<text x="75.5" y="210.4" transform="rotate(90 75.5 210.4)">3600MM</text>
<text x="78.9" y="210.4" transform="rotate(90 78.9 210.4)">3000MM</text>
<text x="82.1" y="210.2" transform="rotate(90 82.1 210.2)">LENGTH</text>
<text x="48.8" y="223.1" transform="rotate(90 48.8 223.1)">1NO</text>
<text x="52.2" y="223.1" transform="rotate(90 52.2 223.1)">1NO</text>
<text x="55.7" y="223.1" transform="rotate(90 55.7 223.1)">1NO</text>
<text x="58.9" y="223.2" transform="rotate(90 58.9 223.2)">QTY</text>
<text x="72" y="223.5" transform="rotate(90 72 223.5)">1NO</text>
<text x="75.5" y="222.8" transform="rotate(90 75.5 222.8)">4NOS</text>
<text x="78.9" y="223.5" transform="rotate(90 78.9 223.5)">1NO</text>
<text x="82.1" y="223.6" transform="rotate(90 82.1 223.6)">QTY</text>
</g>
<g font-size="2.2">
<text x="21.3" y="194.7" transform="rotate(90 21.3 194.7)">NAME</text>
<text x="21" y="204.6" transform="rotate(90 21 204.6)">DATE</text>
<text x="21.4" y="218" transform="rotate(90 21.4 218)">SIGN</text>
</g>
<g font-size="2">
<text x="10.9" y="183.5" transform="rotate(90 10.9 183.5)">APPRD.</text>
<text x="14.6" y="183.4" transform="rotate(90 14.6 183.4)">CHECK</text>
<text x="18" y="183.5" transform="rotate(90 18 183.5)">DRAWN</text>
<text x="14.7" y="195" transform="rotate(90 14.7 195)">A.K</text>
<text x="18.5" y="194.3" transform="rotate(90 18.5 194.3)">Sujata</text>
</g>
<g font-size="1.9">
<text x="35.1" y="185.5" transform="rotate(90 35.1 185.5)">This drawing &amp; design is the property of NIHVA TECHNOLOGIES. Not to be sold or copied to any other concern.</text>
<text x="3" y="190" transform="rotate(90 3 190)">ALL DIMENSION ARE IN mm</text>
</g>
<text font-size="1.7" x="6.9" y="183.5" transform="rotate(90 6.9 183.5)">If any queries contact : design1@nihva.com</text>
</svg>
